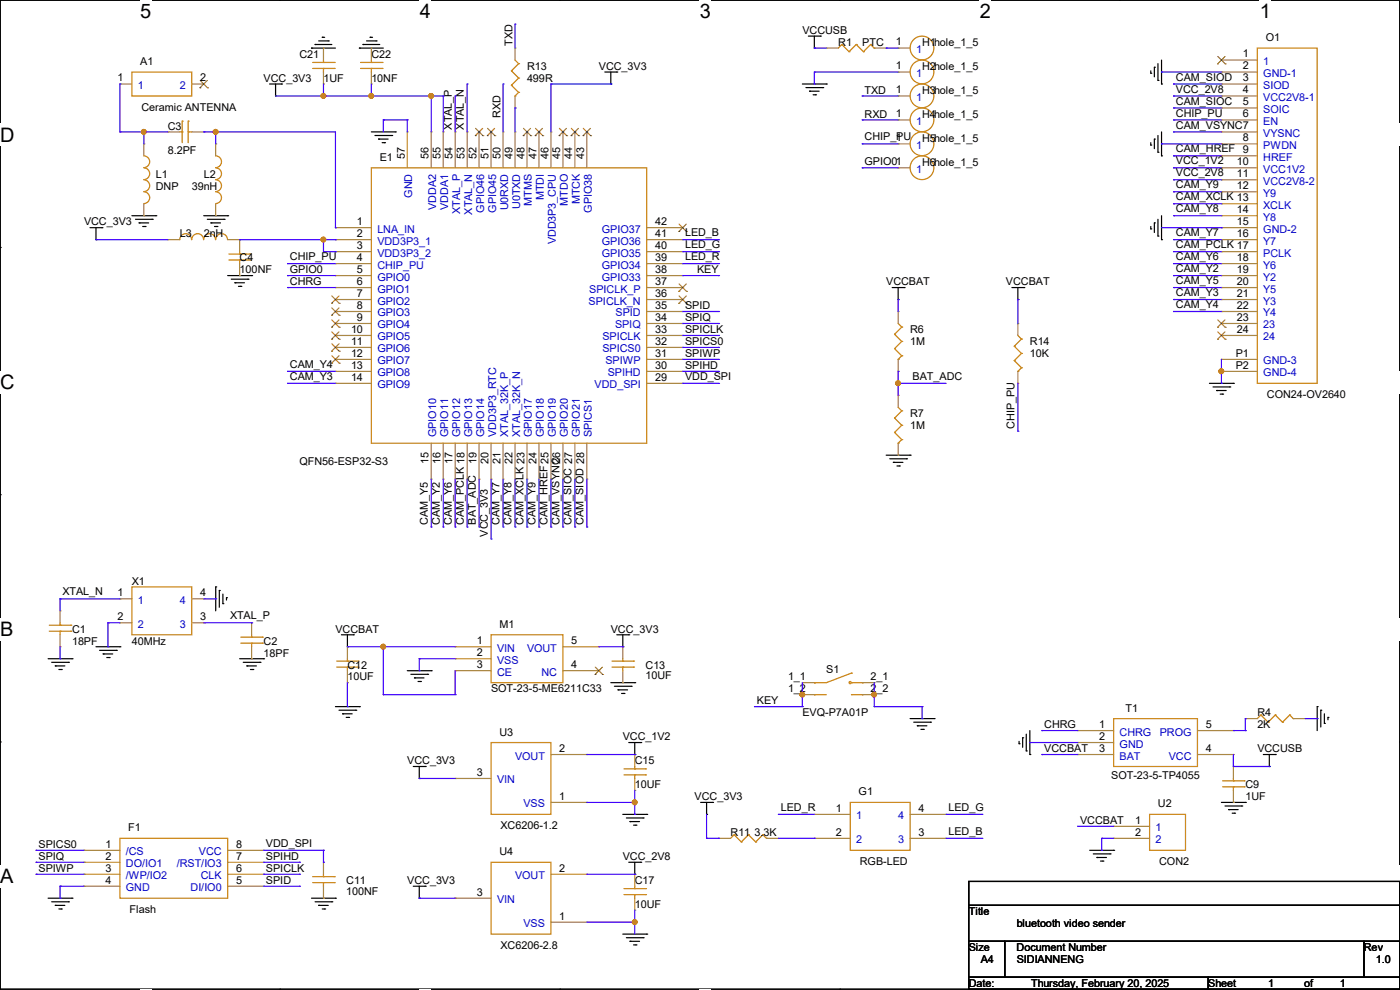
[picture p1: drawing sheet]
<svg xmlns="http://www.w3.org/2000/svg" width="297mm" height="210mm" viewBox="0 0 297 210" stroke-linecap="round" stroke-linejoin="round" font-family="sans-serif">
<path d="M0 0h297v209.8h-297z" fill="none" stroke="#000" stroke-width=".25"/>
<g fill="#fff">
<path d="M29.7 0h2.4v4.8h-2.4z"/>
<path d="M29.7 209.8h2.4v.2h-2.4z"/>
</g>
<path d="M59.4 0h.1M59.4 209.8h.1" fill="none" stroke="#000" stroke-width=".25"/>
<g fill="#fff">
<path d="M89.1 0h2.3v4.8h-2.3z"/>
<path d="M89.1 209.8h2.3v.2h-2.3z"/>
</g>
<path d="M118.8 0h.1M118.8 209.8h.1" fill="none" stroke="#000" stroke-width=".25"/>
<g fill="#fff">
<path d="M148.5 0h2.3v4.8h-2.3z"/>
<path d="M148.5 209.8h2.3v.2h-2.3z"/>
</g>
<path d="M178.2 0h.1M178.2 209.8h.1" fill="none" stroke="#000" stroke-width=".25"/>
<g fill="#fff">
<path d="M207.9 0h2.3v4.8h-2.3z"/>
<path d="M207.9 209.8h2.3v.2h-2.3z"/>
</g>
<path d="M237.6 0h.1M237.6 209.8h.1" fill="none" stroke="#000" stroke-width=".25"/>
<g fill="#fff">
<path d="M267.3 0h2.3v4.8h-2.3z"/>
<path d="M267.3 209.8h2.3v.2h-2.3z"/>
<path d="M0 26.2h3.1v4.8h-3.1z"/>
<path d="M297 26.2v4.8z"/>
<path d="M0 78.7h3.1v4.7h-3.1z"/>
<path d="M297 78.7v4.7z"/>
</g>
<path d="M0 52.5h.1M297 52.5h.1" fill="none" stroke="#000" stroke-width=".25"/>
<g fill="#fff">
<path d="M0 131.1h2.9v4.8h-2.9z"/>
<path d="M297 131.1v4.8z"/>
</g>
<path d="M0 104.9h.1M297 104.9h.1" fill="none" stroke="#000" stroke-width=".25"/>
<g fill="#fff">
<path d="M0 183.6h2.9v4.7h-2.9z"/>
<path d="M296.9 183.6h.1v4.7h-.1z"/>
</g>
<g fill="none" stroke="#000" stroke-width=".25">
<path d="M57.2 17.8h2.5M58.5 17.8v2.6M59.7 17.8h.1M66.1 10.2h.1M66.1 10.2h5.1M66.8 9.4h.1M66.8 9.4h3.6M67.6 8.7h2M68.4 7.9h.1M68.4 7.9h.5M69.6 8.7h.1M76.2 10.2h.1"/>
<path d="M76.2 10.2h5.1M77 9.4h.1M77 9.4h3.6M77.8 8.7h2M78.5 7.9h.1M78.5 7.9h.5M79.8 8.7h.1M128.3 15.3h2.6M129.6 17.8h.1M129.6 15.3v2.5M130.9 15.3h.1M170.2 17.8h5.1"/>
<path d="M171 18.6h3.5M171.5 7.7h2.5M171.7 19.3h.1M171.7 19.3h2.1M172.8 10.2h.1M172.8 7.7v2.5M174 7.7h.1M174.5 18.6h.1M175.3 17.8h.1M244.1 15.5h.1M244.1 15v.5M244.9 14.3h.1"/>
<path d="M244.9 14.3v2M245.7 17.1h.1M245.7 13.5v3.6M246.4 17.8h.1M246.4 12.7v5.1M58.5 20.4h.1M78.8 28h5.1M79.5 28.7h3.6M80.3 29.5h.1M80.3 29.5h2M81.1 30.3h.5M81.6 30.3h.1"/>
<path d="M83.1 28.7h.1M83.9 28h.1M172.5 20.1h.5M173 20.1h.1M244.1 30.8h.1M244.1 30.3v.5M244.9 29.5h.1M244.9 29.5v2M245.7 32.3h.1M245.7 28.7v3.6M246.4 33.1h.1M246.4 28v5.1"/>
<path d="M19.1 48.3h2.5M20.4 50.8h.1M20.4 48.3v2.5M21.6 48.3h.1M28 45.8h5.1M28.7 46.5h3.6M29.5 47.3h.1M29.5 47.3h2M30.3 48h.5M30.8 48h.1M32.3 46.5h.1M33.1 45.8h.1"/>
<path d="M43.2 45.8h5.1M44 46.5h3.5M44.7 47.3h.1M44.7 47.3h2.1M45.5 48h.5M46 48h.1M47.5 46.5h.1M48.3 45.8h.1M48.3 58.5h5.1M49.1 59.2h3.5M49.8 60h.1M49.8 60h2.1"/>
<path d="M52.6 59.2h.1M53.4 58.5h.1M244.1 48.6h.1M244.1 48v.6M244.9 47.3h.1M244.9 47.3v2M245.7 50.1h.1M245.7 46.5v3.6M246.4 50.8h.1M246.4 45.8v5M50.6 60.7h.5M51.1 60.7h.1"/>
<path d="M189.3 61h2.5M190.5 63.5h.1M190.5 61v2.5M191.8 61h.1M214.7 61h2.5M215.9 63.5h.1M215.9 61v2.5M217.2 61h.1M188 96.6h5.1M188.8 97.3h3.5M189.5 98.1h.1M189.5 98.1h2.1"/>
<path d="M190.3 98.8h.5M190.8 98.8h.1M192.3 97.3h.1M193.1 96.6h.1M256.6 81.3h5.1M257.3 82.1h3.6M258.1 82.8h.1M258.1 82.8h2M258.9 83.6h.5M259.4 83.6h.1M260.9 82.1h.1M261.7 81.3h.1"/>
<path d="M10.2 139.7h5.1M15.3 139.7h.1M20.4 137.2h5M21.1 138h3.6M21.9 138.7h.1M21.9 138.7h2M22.6 139.5h.6M23.2 139.5h.1M24.7 138h.1M25.4 137.2h.1M45.8 124.5h.1M45.8 124.5v5.1"/>
<path d="M46.5 125.3h.1M46.5 125.3v3.5M47.3 128.1h.1M47.3 126v2.1M48 126.8h.1M48 126.8v.5M50.8 139.7h5.1M55.9 139.7h.1M72.4 134.7h2.6M73.7 137.2h.1M73.7 134.7v2.5M75 134.7h.1"/>
<path d="M130.9 134.7h2.5M132.1 137.2h.1M132.1 134.7v2.5M133.4 134.7h.1M0 157.4h.1M11 140.5h3.5M11.7 141.3h.1M11.7 141.3h2.1M12.5 142h.5M13 142h.1M14.5 140.5h.1M51.6 140.5h3.6"/>
<path d="M52.4 141.3h.1M52.4 141.3h2M53.1 142h.5M53.6 142h.1M55.2 140.5h.1M71.2 149.9h5M71.9 150.7h3.6M72.7 151.4h.1M72.7 151.4h2M73.4 152.2h.6M74 152.2h.1M75.5 150.7h.1"/>
<path d="M76.2 149.9h.1M86.4 142.3h5.1M87.2 143h3.5M87.9 143.8h.1M87.9 143.8h2.1M88.7 144.6h.5M89.2 144.6h.1M90.7 143h.1M91.5 142.3h.1M129.6 144.8h5.1M130.3 145.6h3.6M131.1 146.3h.1"/>
<path d="M131.1 146.3h2M131.9 147.1h.5M132.4 147.1h.1M133.4 157.5h2.5M133.9 145.6h.1M134.7 144.8h.1M134.7 157.5v2.6M135.9 157.5h.1M193.1 152.4h5.1M193.8 153.2h3.6M194.6 154h.1M194.6 154h2"/>
<path d="M195.4 154.7h.5M195.9 154.7h.1M197.4 153.2h.1M198.2 152.4h.1M216.2 157.8h.1M216.2 157.3v.5M217 156.5h.1M217 156.5v2M217.7 159.3h.1M217.7 155.7v3.6M218.5 155v5.1M279.4 149.9h.1"/>
<path d="M279.4 149.9v5.1M280.2 150.7h.1M280.2 150.7v3.5M281 153.5h.1M281 151.4v2.1M281.7 152.2h.1M281.7 152.2v.5M297 157.4h.1M87.7 162.6h2.5M88.9 165.1h.1M88.9 162.6v2.5M90.2 162.6h.1"/>
<path d="M132.1 172.8h5.1M132.9 173.5h3.5M133.6 174.3h.1M133.6 174.3h2.1M134.4 175h.5M134.7 160.1h.1M134.9 175h.1M136.4 173.5h.1M137.2 172.8h.1M148.6 170.2h2.6M149.9 172.8h.1M149.9 170.2v2.6"/>
<path d="M151.2 170.2h.1M218.5 160.1h.1M259.1 170.2h5.1M259.9 171h3.5M260.6 171.7h.1M260.6 171.7h2.1M261.4 172.5h.5M261.9 172.5h.1M263.4 171h.1M264.2 170.2h.1M268 160.1h2.6M269.3 162.6h.1"/>
<path d="M269.3 160.1v2.5M270.6 160.1h.1M10.2 190.5h5.1M11 191.3h3.5M11.7 192.1h.1M11.7 192.1h2.1M12.5 192.8h.5M13 192.8h.1M14.5 191.3h.1M15.3 190.5h.1M66.1 190.5h5.1M66.8 191.3h3.6"/>
<path d="M67.6 192.1h.1M67.6 192.1h2M68.4 192.8h.5M68.9 192.8h.1M70.4 191.3h.1M71.2 190.5h.1M87.7 188h2.5M88.9 190.5h.1M88.9 188v2.5M90.2 188h.1M132.1 198.2h5.1M132.9 198.9h3.5"/>
<path d="M133.4 182.9h2.5M133.6 199.7h.1M133.6 199.7h2.1M134.7 185.5h.1M134.7 182.9v2.6M135.9 182.9h.1M136.4 198.9h.1M137.2 198.2h.1M205.5 187h91.5v5.1h-91.5zM205.5 192.1h91.5v7.6h-91.5zM205.5 199.7h7.6v7.6h-7.6zM213.1 199.7h76.2v7.6h-76.2z"/>
<path d="M231.2 180.4h5.1M231.9 181.1h3.6M232.7 181.9h.1M232.7 181.9h2M233.5 182.7h.5M234 182.7h.1M235.5 181.1h.1M236.3 180.4h.1M289.3 199.7h7.7v7.6h-7.7zM134.4 200.4h.5M134.9 200.4h.1M205.5 207.3h50.8v2.5h-50.8z"/>
<path d="M256.3 207.3h40.7v2.5h-40.7z"/>
</g>
<g fill="none" stroke="#cc8006" stroke-width=".25">
<path d="M28 15.3h12.7v5.1h-12.7zM66.3 14.5h4.6M66.3 13.3h4.6M68.6 13.3h.1M68.6 14.5h.1M68.6 12.7v.6M68.6 14.5v.8M70.9 14.5h.1M70.9 13.3h.1M76.5 14.5h4.6M76.5 13.3h4.6M78.8 13.3h.1"/>
<path d="M78.8 14.5h.1M78.8 12.7v.6M78.8 14.5v.8M81.1 14.5h.1M81.1 13.3h.1M108.5 15h.1M108.5 18.1h.1M108.5 15l1.5 1.6M108.5 18.1l1.5 1.5M109.3 12.7l.7 .8M110 13.5h.1M110 16.6h.1"/>
<path d="M110 19.6h.1M110 13.5l-1.5 1.5M110 16.6l-1.5 1.5M110 19.6l-.7 .8M178.6 9.4h.1M178.6 9.4l-.8 .8M178.6 9.4l1.5 1.6M180.1 11h.1M181.7 9.4h.1M181.7 9.4l-1.6 1.6M181.7 9.4l1.5 1.6M183.2 11h.1"/>
<path d="M184.7 9.4h.1M184.7 9.4l-1.5 1.6M184.7 9.4l.8 .8M185.5 10.2h.1M266.7 10.2h12.7v71.1h-12.7zM30.5 33.1a1.25 1.25 0 0 1 1.3 1.2 1.25 1.25 0 0 1-1.3 1.3M30.5 35.6a1.25 1.25 0 0 1 1.3 1.3 1.25 1.25 0 0 1-1.3 1.2M30.5 38.1a1.25 1.25 0 0 1 1.3 1.3 1.25 1.25 0 0 1-1.3 1.2M38.1 28h.6M38.7 28h.1M38.7 25.7h.1M38.7 25.7v4.6"/>
<path d="M39.9 25.7h.1M39.9 28h.1M39.9 28h.8M39.9 25.7v4.6M45.8 33.1a1.25 1.25 0 0 1 1.2 1.2 1.25 1.25 0 0 1-1.2 1.3M45.8 35.6a1.25 1.25 0 0 1 1.2 1.3 1.25 1.25 0 0 1-1.2 1.2M45.8 38.1a1.25 1.25 0 0 1 1.2 1.3 1.25 1.25 0 0 1-1.2 1.2M78.8 35.6h58.4v58.4h-58.4zM109.3 20.4h.1M30.5 40.7a1.25 1.25 0 0 1 1.3 1.2 1.25 1.25 0 0 1-1.3 1.3M40.6 50.8a1.25 1.25 0 0 0-1.2-1.2 1.25 1.25 0 0 0-1.3 1.2M43.2 50.8a1.25 1.25 0 0 0-1.3-1.2 1.25 1.25 0 0 0-1.2 1.2"/>
<path d="M45.7 50.8a1.25 1.25 0 0 0-1.2-1.2 1.25 1.25 0 0 0-1.3 1.2M45.8 40.7a1.25 1.25 0 0 1 1.2 1.2 1.25 1.25 0 0 1-1.2 1.3M48.3 50.8a1.25 1.25 0 0 0-1.3-1.2 1.25 1.25 0 0 0-1.2 1.2M48.6 55.2h4.5M48.6 53.9h4.5M50.8 53.9h.1M50.8 55.2h.1M50.8 53.4v.5M50.8 55.2v.7M53.1 55.2h.1M53.1 53.9h.1M189.8 70.9h.1"/>
<path d="M189.8 74h.1M189.8 70.9l1.5 1.5M189.8 74l1.5 1.5M190.5 76.2h.1M190.5 68.6l.8 .8M191.3 69.4h.1M191.3 72.4h.1M191.3 75.5h.1M191.3 69.4l-1.5 1.5M191.3 72.4l-1.5 1.6M191.3 75.5l-.8 .7M215.2 73.4h.1"/>
<path d="M215.2 76.5h.1M215.2 73.4l1.5 1.6M215.2 76.5l1.5 1.5M215.9 78.8h.1M215.9 71.2l.8 .7M216.7 71.9h.1M216.7 75h.1M216.7 78h.1M216.7 71.9l-1.5 1.5M216.7 75l-1.5 1.5M216.7 78l-.8 .8M189.8 88.7h.1"/>
<path d="M189.8 91.7h.1M189.8 88.7l1.5 1.5M189.8 91.7l1.5 1.6M190.5 94h.1M190.5 86.4l.8 .8M191.3 87.2h.1M191.3 90.2h.1M191.3 93.3h.1M191.3 87.2l-1.5 1.5M191.3 90.2l-1.5 1.5M191.3 93.3l-.8 .7M10.5 133.9h4.5"/>
<path d="M10.5 132.6h4.5M12.7 132.6h.1M12.7 133.9h.1M12.7 132.1v.5M12.7 133.9v.8M15 133.9h.1M15 132.6h.1M28 124.5h12.7v10.2h-12.7zM51.1 136.4h4.6M51.1 135.2h4.6M53.4 135.2h.1M53.4 136.4h.1"/>
<path d="M53.4 134.7v.5M53.4 136.4v.8M55.7 136.4h.1M55.7 135.2h.1M73.7 139.7v.6M104.2 134.7h15.2v10.1h-15.2zM132.1 139.7v.6M71.4 141.5h4.6M71.4 140.3h4.6M73.7 140.3h.1M73.7 141.5h.1M73.7 141.5v.8"/>
<path d="M76 141.5h.1M76 140.3h.1M104.2 157.5h12.7v15.3h-12.7zM129.8 141.5h4.6M129.8 140.3h4.6M132.1 140.3h.1M132.1 141.5h.1M132.1 141.5v.8M134.4 141.5h.1M134.4 140.3h.1M172.8 144.8h.1M172.8 147.4h.1"/>
<path d="M172.8 147.4h2.5M180.6 142.8h.1M180.6 144.8h.1M180.6 147.4h.1M180.6 142.8l-5.3 2h-2.5M180.6 144.8h2.3M180.6 147.4h2.3M182.9 144.8h.1M182.9 147.4h.1M236.3 152.4h17.7v10.2h-17.7zM267.5 151.7h.1M267.5 151.7l-.8 .7"/>
<path d="M267.5 151.7l1.5 1.5M269 153.2h.1M270.6 151.7h.1M270.6 151.7l-1.6 1.5M270.6 151.7l1.5 1.5M272.1 153.2h.1M273.6 151.7h.1M273.6 151.7l-1.5 1.5M273.6 151.7l.8 .7M274.4 152.4h.1M25.4 177.8h22.9v12.7h-22.9zM132.4 164.4h4.5"/>
<path d="M132.4 163.1h4.5M134.7 163.1h.1M134.7 164.4h.1M134.7 162.6v.5M134.7 164.4v.7M136.9 164.4h.1M136.9 163.1h.1M155.7 177.1h.1M155.7 177.1l-.7 .7M155.7 177.1l1.6 1.5M157.3 178.6h.1M158.8 177.1h.1"/>
<path d="M158.8 177.1l-1.5 1.5M158.8 177.1l1.5 1.5M160.3 178.6h.1M161.8 177.1h.1M161.8 177.1l-1.5 1.5M161.8 177.1l.8 .7M162.6 177.8h.1M180.4 170.2h12.7v10.2h-12.7zM243.9 172.8h7.6v7.6h-7.6zM259.4 166.9h4.5M259.4 165.7h4.5M261.7 165.7h.1"/>
<path d="M261.7 166.9h.1M261.7 165.1v.6M261.7 166.9v.8M263.9 166.9h.1M263.9 165.7h.1M66.3 187.2h4.6M66.3 186h4.6M68.6 186h.1M68.6 187.2h.1M68.6 185.5v.5M68.6 187.2v.8M70.9 187.2h.1"/>
<path d="M70.9 186h.1M104.2 182.9h12.7v15.3h-12.7zM132.4 189.8h4.5M132.4 188.5h4.5M134.7 188.5h.1M134.7 189.8h.1M134.7 188v.5M134.7 189.8v.7M136.9 189.8h.1M136.9 188.5h.1"/>
<circle cx="195.6" cy="10.2" r="2.52"/>
<circle cx="195.6" cy="15.3" r="2.52"/>
<circle cx="195.6" cy="25.4" r="2.52"/>
<circle cx="195.6" cy="20.3" r="2.52"/>
<circle cx="195.6" cy="35.6" r="2.52"/>
<circle cx="195.6" cy="30.5" r="2.52"/>
<circle cx="180.4" cy="144.8" r=".23"/>
</g>
<g fill="none" stroke="#a84" stroke-width=".25">
<path d="M25.4 17.8h.1M25.4 17.8h2.6M40.7 17.8h2.5M43.2 17.8h.1M68.6 10.2h.1M68.6 17.8h.1M68.6 10.2v2.5M68.6 15.3v2.5M78.8 10.2h.1M78.8 17.8h.1M78.8 10.2v2.5M78.8 15.3v2.5"/>
<path d="M109.3 10.2h.1M109.3 10.2v2.5M175.3 10.2h.1M175.3 10.2h2.5M185.5 10.2h2.5M188 10.2h.1M190.5 10.2h.1M190.5 15.3h.1M190.5 10.2h2.6M190.5 15.3h2.6M259.1 12.7h.1M259.1 15.3h.1"/>
<path d="M259.1 17.8h.1M259.1 15.3h7.6M259.1 17.8h7.6M259.1 12.7h7.6M30.5 30.5h.1M30.5 30.5v2.6M35.6 28h.1M35.6 28h2.5M40.7 28h2.5M43.2 28h.1M45.8 30.5h.1M45.8 30.5v2.6"/>
<path d="M86.4 28h.1M86.4 28v7.6M91.5 28h.1M91.5 28v7.6M94 28h.1M94 28v7.6M96.6 28h.1M96.6 28v7.6M99.1 28h.1M99.1 28v7.6M101.6 28h.1M101.6 28v7.6"/>
<path d="M104.2 28h.1M104.2 28v7.6M106.7 28h.1M106.7 28v7.6M109.3 28h.1M109.3 22.9h.1M109.3 20.4v2.5M109.3 28v7.6M111.8 28h.1M111.8 28v7.6M114.3 28h.1M114.3 28v7.6"/>
<path d="M116.9 28h.1M116.9 28v7.6M119.4 28h.1M119.4 28v7.6M122 28h.1M122 28v7.6M124.5 28h.1M124.5 28v7.6M190.5 20.4h.1M190.5 25.4h.1M190.5 35.6h.1M190.5 30.5h.1"/>
<path d="M190.5 20.4h2.6M190.5 25.4h2.6M190.5 35.6h2.6M190.5 30.5h2.6M259.1 20.4h.1M259.1 22.9h.1M259.1 25.4h.1M259.1 28h.1M259.1 30.5h.1M259.1 33.1h.1M259.1 35.6h.1M259.1 38.1h.1"/>
<path d="M259.1 28h7.6M259.1 20.4h7.6M259.1 25.4h7.6M259.1 35.6h7.6M259.1 22.9h7.6M259.1 30.5h7.6M259.1 33.1h7.6M259.1 38.1h7.6M30.5 45.8h.1M30.5 43.2v2.6M35.6 50.8h.1M35.6 50.8h2.5"/>
<path d="M45.8 45.8h.1M45.8 43.2v2.6M48.3 50.8h2.5M50.8 50.8h.1M50.8 58.5h.1M50.8 50.8v2.6M50.8 55.9v2.6M71.2 48.3h.1M71.2 50.8h.1M71.2 53.4h.1M71.2 55.9h.1M71.2 58.5h.1"/>
<path d="M71.2 50.8h7.6M71.2 48.3h7.6M71.2 53.4h7.6M71.2 55.9h7.6M71.2 58.5h7.6M137.2 50.8h7.6M137.2 48.3h7.6M137.2 53.4h7.6M137.2 55.9h7.6M137.2 58.5h7.6M144.8 58.5h.1M144.8 55.9h.1"/>
<path d="M144.8 53.4h.1M144.8 50.8h.1M144.8 48.3h.1M259.1 40.7h.1M259.1 43.2h.1M259.1 45.8h.1M259.1 48.3h.1M259.1 50.8h.1M259.1 53.4h.1M259.1 55.9h.1M259.1 58.5h.1M259.1 50.8h7.6"/>
<path d="M259.1 48.3h7.6M259.1 53.4h7.6M259.1 55.9h7.6M259.1 58.5h7.6M259.1 40.7h7.6M259.1 43.2h7.6M259.1 45.8h7.6M71.2 61h.1M71.2 63.5h.1M71.2 66.1h.1M71.2 68.6h.1M71.2 71.2h.1"/>
<path d="M71.2 73.7h.1M71.2 76.2h.1M71.2 78.8h.1M71.2 61h7.6M71.2 63.5h7.6M71.2 66.1h7.6M71.2 68.6h7.6M71.2 71.2h7.6M71.2 73.7h7.6M71.2 76.2h7.6M71.2 78.8h7.6M137.2 61h7.6"/>
<path d="M137.2 63.5h7.6M137.2 66.1h7.6M137.2 68.6h7.6M137.2 71.2h7.6M137.2 73.7h7.6M137.2 76.2h7.6M137.2 78.8h7.6M144.8 78.8h.1M144.8 76.2h.1M144.8 73.7h.1M144.8 71.2h.1M144.8 68.6h.1"/>
<path d="M144.8 66.1h.1M144.8 63.5h.1M144.8 61h.1M190.5 66.1h.1M190.5 78.8h.1M190.5 66.1v2.5M190.5 76.2v2.6M215.9 68.6h.1M215.9 68.6v2.6M215.9 78.8v2.5M259.1 61h.1M259.1 63.5h.1"/>
<path d="M259.1 66.1h.1M259.1 68.6h.1M259.1 71.2h.1M259.1 76.2h.1M259.1 78.8h.1M259.1 61h7.6M259.1 63.5h7.6M259.1 66.1h7.6M259.1 68.6h7.6M259.1 71.2h7.6M259.1 76.2h7.6M259.1 78.8h7.6"/>
<path d="M71.2 81.3h.1M71.2 81.3h7.6M91.5 94v7.6M94 94v7.6M96.6 94v7.6M99.1 94v7.6M101.6 94v7.6M104.2 94v7.6M106.7 94v7.6M109.3 94v7.6M111.8 94v7.6M114.3 94v7.6"/>
<path d="M116.9 94v7.6M119.4 94v7.6M122 94v7.6M124.5 94v7.6M137.2 81.3h7.6M144.8 81.3h.1M190.5 83.9h.1M190.5 96.6h.1M190.5 83.9v2.5M190.5 94v2.6M215.9 81.3h.1M91.5 101.6h.1"/>
<path d="M94 101.6h.1M96.6 101.6h.1M99.1 101.6h.1M101.6 101.6h.1M104.2 101.6h.1M106.7 101.6h.1M109.3 101.6h.1M111.8 101.6h.1M114.3 101.6h.1M116.9 101.6h.1M119.4 101.6h.1M122 101.6h.1"/>
<path d="M124.5 101.6h.1M12.7 129.6h.1M12.7 137.2h.1M12.7 129.6v2.5M12.7 134.7v2.5M25.4 127h.1M25.4 132.1h.1M25.4 127h2.6M25.4 132.1h2.6M40.7 127h2.5M40.7 132.1h2.5M43.2 132.1h.1"/>
<path d="M43.2 127h.1M53.4 132.1h.1M53.4 139.7h.1M53.4 132.1v2.6M53.4 137.2v2.5M73.7 137.2h.1M73.7 137.2v2.5M96.6 137.2h.1M96.6 139.7h.1M96.6 137.2h7.6M96.6 139.7h7.6M119.4 137.2h7.6"/>
<path d="M127 137.2h.1M132.1 137.2h.1M132.1 137.2v2.5M73.7 144.8h.1M73.7 142.3v2.5M96.6 142.3h.1M96.6 142.3h7.6M119.4 142.3h7.6M127 142.3h.1M132.1 144.8h.1M132.1 142.3v2.5M170.2 147.4h.1"/>
<path d="M170.2 144.8h.1M170.2 147.4h2.6M170.2 144.8h2.6M182.9 147.4h2.6M182.9 144.8h2.6M185.5 147.4h.1M185.5 144.8h.1M228.6 155h.1M228.6 157.5h.1M228.6 155h7.7M228.6 157.5h7.7M254 155h7.7"/>
<path d="M261.7 155h.1M264.2 152.4h.1M264.2 152.4h2.5M274.4 152.4h2.5M276.9 152.4h.1M96.6 165.1h.1M96.6 165.1h7.6M116.9 160.1h7.6M116.9 170.2h7.6M124.5 170.2h.1M124.5 160.1h.1M134.7 160.1h.1"/>
<path d="M134.7 167.7h.1M134.7 160.1v2.5M134.7 165.1v2.6M152.4 177.8h.1M152.4 177.8h2.6M162.6 177.8h2.5M165.1 177.8h.1M172.8 172.8h.1M172.8 177.8h.1M172.8 177.8h7.6M172.8 172.8h7.6M193.1 177.8h7.6"/>
<path d="M193.1 172.8h7.6M200.7 177.8h.1M200.7 172.8h.1M228.6 160.1h.1M228.6 160.1h7.7M236.3 175.3h.1M236.3 177.8h.1M236.3 175.3h7.6M236.3 177.8h7.6M254 160.1h7.7M261.7 162.6h.1M261.7 170.2h.1"/>
<path d="M261.7 160.1h.1M261.7 162.6v2.5M261.7 167.7v2.5M17.8 180.4h.1M17.8 182.9h.1M17.8 185.5h.1M17.8 188h.1M17.8 180.4h7.6M17.8 182.9h7.6M17.8 185.5h7.6M17.8 188h7.6M48.3 180.4h7.6"/>
<path d="M48.3 182.9h7.6M48.3 185.5h7.6M48.3 188h7.6M55.9 188h.1M55.9 185.5h.1M55.9 182.9h.1M55.9 180.4h.1M68.6 182.9h.1M68.6 190.5h.1M68.6 182.9v2.6M68.6 188v2.5M96.6 190.5h.1"/>
<path d="M96.6 190.5h7.6M116.9 185.5h7.6M116.9 195.6h7.6M124.5 195.6h.1M124.5 185.5h.1M134.7 185.5h.1M134.7 193.1h.1M134.7 185.5v2.5M134.7 190.5v2.6"/>
</g>
<g fill="none" stroke="#804000" stroke-width=".21">
<path d="M42.4 18.6h.1M42.5 17.1l1.5 1.5M44 17.1l-1.6 1.5M44 18.6h.1M258.3 13.5h.1M258.4 12l1.5 1.5M259.9 12l-1.6 1.5M259.9 13.5h.1M100.8 28.8h.1M100.9 27.2l1.5 1.6M102.4 27.2l-1.6 1.6M102.4 28.8h.1"/>
<path d="M103.4 28.8h.1M103.4 27.2l1.6 1.6M104.9 27.2l-1.5 1.6M105 28.8h.1M111 28.8h.1M111 27.2l1.6 1.6M112.6 27.2l-1.6 1.6M112.6 28.8h.1M113.5 28.8h.1M113.6 27.2l1.5 1.6M115.1 27.2l-1.6 1.6M115.1 28.8h.1"/>
<path d="M118.6 28.8h.1M118.7 27.2l1.5 1.6M120.2 27.2l-1.6 1.6M120.2 28.8h.1M121.2 28.8h.1M121.2 27.2l1.6 1.6M122.7 27.2l-1.5 1.6M122.8 28.8h.1M123.7 28.8h.1M123.7 27.2l1.6 1.6M125.3 27.2l-1.6 1.6M125.3 28.8h.1"/>
<path d="M144 49.1h.1M144.1 47.5l1.5 1.6M145.6 47.5l-1.6 1.6M145.6 49.1h.1M70.4 64.3h.1M70.4 66.9h.1M70.4 69.4h.1M70.4 72h.1M70.4 74.5h.1M70.4 77h.1M70.4 62.8l1.6 1.5M70.4 65.3l1.6 1.6"/>
<path d="M70.4 67.9l1.6 1.5M70.4 70.4l1.6 1.6M70.4 72.9l1.6 1.6M70.4 75.5l1.6 1.5M71.9 62.8l-1.5 1.5M71.9 65.3l-1.5 1.6M71.9 67.9l-1.5 1.5M71.9 70.4l-1.5 1.6M71.9 72.9l-1.5 1.6M71.9 75.5l-1.5 1.5M72 64.3h.1M72 66.9h.1"/>
<path d="M72 69.4h.1M72 72h.1M72 74.5h.1M72 77h.1M144 64.3h.1M144 61.8h.1M144.1 62.8l1.5 1.5M144.1 60.2l1.5 1.6M145.6 62.8l-1.6 1.5M145.6 60.2l-1.6 1.6M145.6 64.3h.1M145.6 61.8h.1"/>
<path d="M258.3 69.4h.1M258.3 72h.1M258.4 67.9l1.5 1.5M258.4 70.4l1.5 1.6M259.9 67.9l-1.6 1.5M259.9 70.4l-1.6 1.6M259.9 69.4h.1M259.9 72h.1M126.2 143.1h.1M126.3 141.5l1.5 1.6M127.8 141.5l-1.6 1.6M127.8 143.1h.1"/>
</g>
<g fill="none" stroke="#4200ff" stroke-width=".25">
<path d="M25.4 17.8h.1M25.4 17.8v10.2M68.6 17.8v2.6M78.8 17.8v2.6M99.1 17.8h.1M99.1 17.8v10.2M106.7 17.8h.1M106.7 17.8v10.2M109.3 5.1h.1M109.3 5.1v5.1M116.9 17.8h.1M116.9 17.8h12.7"/>
<path d="M116.9 17.8v10.2M129.6 17.8h.1M172.8 10.2h.1M172.8 15.3h.1M172.8 17.8h.1M172.8 10.2h2.5M172.8 15.3h17.7M172.8 15.3v2.5M188 10.2h.1M188 10.2h2.5M246.4 15.3h.1M246.4 15.3h12.7"/>
<path d="M249 17.8h.1M249 17.8h10.1M25.4 28h.1M25.4 28h10.2M30.5 28h.1M30.5 28v2.5M43.2 28h.1M43.2 28h28v20.3M45.8 28h.1M45.8 28v2.5M58.5 20.4h35.5M68.6 20.4h.1"/>
<path d="M78.8 20.4h.1M81.3 25.4h.1M81.3 25.4h5.1M81.3 25.4v2.6M86.4 25.4h.1M86.4 25.4v2.6M91.5 20.4h.1M91.5 20.4v7.6M94 20.4h.1M94 20.4v7.6M96.6 20.4h.1M96.6 20.4v7.6"/>
<path d="M109.3 22.9h.1M109.3 22.9v5.1M182.9 20.4h.1M182.9 25.4h.1M182.9 30.5h.1M182.9 35.6h.1M182.9 25.4h7.6M182.9 20.4h7.6M182.9 35.6h7.6M182.9 30.5h7.6M246.4 30.5h.1M246.4 30.5h12.7"/>
<path d="M249 20.4h.1M249 22.9h.1M249 25.4h.1M249 28h.1M249 33.1h.1M249 35.6h.1M249 38.1h.1M249 25.4h10.1M249 28h10.1M249 20.4h10.1M249 22.9h10.1M249 33.1h10.1"/>
<path d="M249 35.6h10.1M249 38.1h10.1M20.4 50.8h.1M20.4 50.8h15.2M50.8 50.8h.1M50.8 50.8h20.4M61 55.9h.1M61 58.5h.1M61 55.9h10.2M61 58.5h10.2M68.6 50.8h.1M68.6 50.8v2.6h2.6"/>
<path d="M71.2 48.3h.1M71.2 50.8h.1M71.2 53.4h.1M144.8 50.8h7.6M144.8 53.4h7.6M144.8 55.9h7.6M144.8 58.5h7.6M152.4 58.5h.1M152.4 55.9h.1M152.4 53.4h.1M152.4 50.8h.1M246.4 48.3h12.7"/>
<path d="M249 40.7h.1M249 43.2h.1M249 45.8h.1M249 50.8h.1M249 53.4h.1M249 55.9h.1M249 58.5h.1M249 50.8h10.1M249 53.4h10.1M249 55.9h10.1M249 58.5h10.1M249 40.7h10.1"/>
<path d="M249 43.2h10.1M249 45.8h10.1M259.1 48.3h.1M61 78.8h.1M61 61h.1M61 78.8h10.2M61 61h10.2M144.8 78.8h7.6M144.8 76.2h7.6M144.8 73.7h7.6M144.8 71.2h7.6M144.8 68.6h7.6"/>
<path d="M144.8 66.1h7.6M152.4 78.8h.1M152.4 76.2h.1M152.4 73.7h.1M152.4 71.2h.1M152.4 68.6h.1M152.4 66.1h.1M190.5 63.5h.1M190.5 78.8h.1M190.5 63.5v2.6M190.5 78.8v5.1M215.9 63.5h.1"/>
<path d="M215.9 63.5v5.1M249 61h.1M249 63.5h.1M249 66.1h.1M249 66.1h10.1M249 61h10.1M249 63.5h10.1M259.1 78.8h.1M259.1 76.2v5.1M61 81.3h.1M61 81.3h10.2M144.8 81.3h7.6"/>
<path d="M152.4 81.3h.1M190.5 81.3h.1M190.5 81.3h10.2M215.9 91.5h.1M215.9 81.3v10.2M259.1 81.3h.1M91.5 111.8h.1M91.5 101.6v10.2M94 111.8h.1M94 101.6v10.2M96.6 111.8h.1M96.6 101.6v10.2"/>
<path d="M99.1 111.8h.1M99.1 101.6v10.2M101.6 111.8h.1M101.6 101.6v10.2M104.2 114.3h.1M104.2 101.6v12.7M106.7 111.8h.1M106.7 101.6v10.2M109.3 111.8h.1M109.3 101.6v10.2M111.8 111.8h.1M111.8 101.6v10.2"/>
<path d="M114.3 111.8h.1M114.3 101.6v10.2M116.9 111.8h.1M116.9 101.6v10.2M119.4 111.8h.1M119.4 101.6v10.2M122 111.8h.1M122 101.6v10.2M124.5 111.8h.1M124.5 101.6v10.2M12.7 127h.1M12.7 139.7h.1"/>
<path d="M12.7 127h12.7M12.7 127v2.6M12.7 137.2v2.5M22.9 132.1h.1M22.9 137.2h.1M22.9 132.1h2.5M22.9 132.1v5.1M43.2 127h2.6M43.2 132.1h10.2M45.8 127h.1M53.4 132.1h.1M73.7 137.2h22.9"/>
<path d="M81.3 137.2h.1M81.3 137.2v10.2M88.9 139.7h.1M88.9 139.7h7.7M88.9 139.7v2.6M127 137.2h5.1M132.1 137.2h.1M73.7 149.9h.1M73.7 144.8v5.1M81.3 147.4h.1M81.3 147.4h15.3M88.9 142.3h.1"/>
<path d="M96.6 147.4h.1M96.6 142.3v5.1M160.1 149.9h.1M160.1 149.9h10.1M170.2 147.4h.1M170.2 149.9h.1M170.2 144.8v5.1M185.5 147.4h.1M185.5 149.9h.1M185.5 149.9h10.1M185.5 144.8v5.1M195.6 149.9h.1"/>
<path d="M195.6 152.4h.1M195.6 149.9v2.5M218.5 157.5h.1M218.5 157.5h10.1M221 155h.1M221 155h7.6M261.7 155h2.5M264.2 155h.1M264.2 152.4h.1M264.2 152.4v2.6M276.9 152.4h2.5M279.4 152.4h.1"/>
<path d="M88.9 165.1h.1M88.9 165.1h7.7M124.5 160.1h10.2M124.5 170.2h10.2M134.7 160.1h.1M134.7 170.2h.1M134.7 172.8h.1M134.7 167.7v5.1M149.9 177.8h.1M149.9 177.8h2.5M149.9 172.8v5M152.4 177.8h.1"/>
<path d="M165.1 172.8h.1M165.1 177.8h7.7M165.1 172.8h7.7M172.8 177.8h.1M200.7 177.8h7.6M200.7 172.8h7.6M208.3 177.8h.1M208.3 172.8h.1M221 160.1h.1M221 160.1h7.6M228.6 175.3h.1M228.6 175.3h7.7"/>
<path d="M233.7 177.8h.1M233.7 177.8h2.6M233.7 177.8v2.6M261.7 162.6h.1M261.7 160.1v2.5M261.7 162.6h7.6M269.3 162.6h.1M7.7 180.4h.1M7.7 182.9h.1M7.7 185.5h.1M7.7 180.4h10.1M7.7 182.9h10.1"/>
<path d="M7.7 185.5h10.1M12.7 188h.1M12.7 190.5h.1M12.7 188v2.5M12.7 188h5.1M55.9 180.4h12.7M55.9 182.9h7.6M55.9 185.5h7.6M55.9 188h7.6M63.5 188h.1M63.5 185.5h.1M63.5 182.9h.1"/>
<path d="M68.6 180.4h.1M68.6 182.9h.1M68.6 180.4v2.5M88.9 190.5h.1M88.9 190.5h7.7M124.5 185.5h10.2M124.5 195.6h10.2M134.7 185.5h.1M134.7 195.6h.1M134.7 193.1v5.1M233.7 180.4h.1"/>
</g>
<g fill="#f00" stroke="#f00" stroke-width=".25">
<circle cx="45.7" cy="28" r=".49"/>
<circle cx="30.5" cy="28" r=".49"/>
<circle cx="68.6" cy="50.8" r=".49"/>
<circle cx="190.5" cy="81.3" r=".49"/>
<circle cx="81.3" cy="137.2" r=".49"/>
<circle cx="134.6" cy="170.2" r=".49"/>
<circle cx="134.6" cy="195.6" r=".49"/>
<circle cx="259.1" cy="78.8" r=".49"/>
<circle cx="170.2" cy="147.3" r=".49"/>
<circle cx="185.4" cy="147.3" r=".49"/>
<circle cx="91.5" cy="20.3" r=".49"/>
<circle cx="68.6" cy="20.3" r=".49"/>
<circle cx="78.8" cy="20.3" r=".49"/>
</g>
<g font-size="4.2">
<text x="29.7" y="3.9">5</text>
<text x="89.1" y="3.9">4</text>
<text x="148.5" y="3.9">3</text>
<text x="207.9" y="3.9">2</text>
<text x="267.3" y="3.9">1</text>
<text x="0" y="30.1">D</text>
<text x="0" y="82.5">C</text>
<text x="0" y="135">B</text>
<text x="0" y="187.4">A</text>
<text x="297" y="187.4">A</text>
</g>
<g font-size="2.3">
<text x="108.8" y="9.7" transform="rotate(-90 108.8 9.7)">TXD</text>
<text x="170.2" y="7.2">VCCUSB</text>
<text x="177.8" y="9.7">R1</text>
<text x="182.9" y="9.7">PTC</text>
<text x="190" y="9.7">1</text>
<text x="195.6" y="9.7">H1hole_1_5</text>
<text x="268.5" y="8.7">O1</text>
<text x="24.9" y="17.3">1</text>
<text x="29.8" y="13.8">A1</text>
<text x="42.5" y="17.3">2</text>
<text x="55.9" y="17.4">VCC_3V3</text>
<text x="63.5" y="12.3">C21</text>
<text x="68.6" y="17.4">1UF</text>
<text x="78.8" y="12.3">C22</text>
<text x="78.8" y="17.4">10NF</text>
<text x="111.8" y="14.8">R13</text>
<text x="111.8" y="17.4">499R</text>
<text x="127" y="14.8">VCC_3V3</text>
<text x="190" y="14.7">1</text>
<text x="195.6" y="14.8">H2hole_1_5</text>
<text x="249.5" y="17.1">CAM_SIOD</text>
<text x="263.7" y="12.2">1</text>
<text x="263.7" y="14.7">2</text>
<text x="263.7" y="17.3">3</text>
<text x="30" y="23.5">Ceramic ANTENNA</text>
<text x="183.4" y="19.9">TXD</text>
<text x="190" y="19.8">1</text>
<text x="195.6" y="19.9">H3hole_1_5</text>
<text x="249.5" y="19.6">VCC_2V8</text>
<text x="249.5" y="22.2">CAM_SIOC</text>
<text x="263.7" y="19.8">4</text>
<text x="263.7" y="22.4">5</text>
<text x="35.6" y="27.5">C3</text>
<text x="95.8" y="27.5" transform="rotate(-90 95.8 27.5)">XTAL_P</text>
<text x="98.4" y="27.5" transform="rotate(-90 98.4 27.5)">XTAL_N</text>
<text x="106.2" y="24.9" transform="rotate(-90 106.2 24.9)">RXD</text>
<text x="183.4" y="24.9">RXD</text>
<text x="183.4" y="29.8">CHIP_PU</text>
<text x="190" y="24.9">1</text>
<text x="190" y="30">1</text>
<text x="195.6" y="25">H4hole_1_5</text>
<text x="249.5" y="24.7">CHIP_PU</text>
<text x="249.5" y="27.3">CAM_VSYNC7</text>
<text x="263.7" y="24.9">6</text>
<text x="263.7" y="30">8</text>
<text x="35.6" y="32.6">8.2PF</text>
<text x="80.6" y="34.1">E1</text>
<text x="85.9" y="33.8" transform="rotate(-90 85.9 33.8)">57</text>
<text x="90.9" y="33.8" transform="rotate(-90 90.9 33.8)">56</text>
<text x="93.5" y="33.8" transform="rotate(-90 93.5 33.8)">55</text>
<text x="96" y="33.8" transform="rotate(-90 96 33.8)">54</text>
<text x="98.6" y="33.8" transform="rotate(-90 98.6 33.8)">53</text>
<text x="101.1" y="33.8" transform="rotate(-90 101.1 33.8)">52</text>
<text x="103.6" y="33.8" transform="rotate(-90 103.6 33.8)">51</text>
<text x="106.2" y="33.8" transform="rotate(-90 106.2 33.8)">50</text>
<text x="108.7" y="33.8" transform="rotate(-90 108.7 33.8)">49</text>
<text x="111.3" y="33.8" transform="rotate(-90 111.3 33.8)">48</text>
<text x="113.8" y="33.8" transform="rotate(-90 113.8 33.8)">47</text>
<text x="116.3" y="33.8" transform="rotate(-90 116.3 33.8)">46</text>
<text x="118.9" y="33.8" transform="rotate(-90 118.9 33.8)">45</text>
<text x="121.4" y="33.8" transform="rotate(-90 121.4 33.8)">44</text>
<text x="124" y="33.8" transform="rotate(-90 124 33.8)">43</text>
<text x="183.4" y="35.1">GPIO01</text>
<text x="195.6" y="35.1">H6hole_1_5</text>
<text x="195.6" y="30.1">H5hole_1_5</text>
<text x="249.5" y="32.3">CAM_HREF</text>
<text x="249.5" y="34.9">VCC_1V2</text>
<text x="262.4" y="35.1">10</text>
<text x="263.7" y="32.5">9</text>
<text x="33.1" y="37.7">L1</text>
<text x="33.1" y="40.2">DNP</text>
<text x="40.7" y="40.2">39nH</text>
<text x="43.2" y="37.7">L2</text>
<text x="249.5" y="37.4">VCC_2V8</text>
<text x="249.5" y="40">CAM_Y9</text>
<text x="262.4" y="37.6">11</text>
<text x="262.4" y="40.1">12</text>
<text x="17.8" y="47.8">VCC_3V3</text>
<text x="75.7" y="47.8">1</text>
<text x="139" y="47.8">42</text>
<text x="249.5" y="42.5">CAM_XCLK 13</text>
<text x="249.5" y="45">CAM_Y8</text>
<text x="262.4" y="45.2">14</text>
<text x="262.4" y="47.8">15</text>
<text x="38.1" y="50.4">L3</text>
<text x="43.2" y="50.4">2nH</text>
<text x="75.7" y="50.3">2</text>
<text x="75.7" y="52.8">3</text>
<text x="139" y="52.8">40</text>
<text x="139" y="50.3">41</text>
<text x="145.3" y="52.7">LED_G</text>
<text x="145.3" y="50.1">LED_B</text>
<text x="249.5" y="50.1">CAM_Y7</text>
<text x="249.5" y="52.7">CAM_PCLK 17</text>
<text x="262.4" y="50.3">16</text>
<text x="50.8" y="55.5">C4</text>
<text x="50.8" y="58">100NF</text>
<text x="61.5" y="55.2">CHIP_PU</text>
<text x="61.5" y="58">GPIO0</text>
<text x="75.7" y="55.4">4</text>
<text x="75.7" y="57.9">5</text>
<text x="139" y="57.9">38</text>
<text x="139" y="55.4">39</text>
<text x="145.3" y="55.2">LED_R</text>
<text x="147.9" y="58">KEY</text>
<text x="249.5" y="55.2">CAM_Y6</text>
<text x="249.5" y="57.7">CAM_Y2</text>
<text x="262.4" y="55.4">18</text>
<text x="262.4" y="57.9">19</text>
<text x="61.5" y="60.5">CHRG</text>
<text x="75.7" y="60.5">6</text>
<text x="75.7" y="63">7</text>
<text x="75.7" y="65.5">8</text>
<text x="139" y="65.5">35</text>
<text x="139" y="63">36</text>
<text x="139" y="60.5">37</text>
<text x="145.3" y="65.6">SPID</text>
<text x="188" y="60.5">VCCBAT</text>
<text x="213.4" y="60.5">VCCBAT</text>
<text x="249.5" y="60.3">CAM_Y5</text>
<text x="249.5" y="62.8">CAM_Y3</text>
<text x="249.5" y="65.4">CAM_Y4</text>
<text x="262.4" y="60.5">20</text>
<text x="262.4" y="63">21</text>
<text x="262.4" y="65.5">22</text>
<text x="74.5" y="70.6">10</text>
<text x="75.7" y="68.1">9</text>
<text x="139" y="70.6">33</text>
<text x="139" y="68.1">34</text>
<text x="145.3" y="70.7">SPICLK</text>
<text x="145.3" y="68.1">SPIQ</text>
<text x="193.1" y="70.7">R6</text>
<text x="262.4" y="68.1">23</text>
<text x="262.4" y="70.6">24</text>
<text x="74.5" y="73.2">11</text>
<text x="74.5" y="75.7">12</text>
<text x="139" y="75.7">31</text>
<text x="139" y="73.2">32</text>
<text x="145.3" y="75.7">SPIWP</text>
<text x="145.3" y="73.2">SPICS0</text>
<text x="193.1" y="73.2">1M</text>
<text x="218.5" y="73.2">R14</text>
<text x="218.5" y="75.8">10K</text>
<text x="262.2" y="75.7">P1</text>
<text x="61.5" y="78.1">CAM_Y4</text>
<text x="61.5" y="80.6">CAM_Y3</text>
<text x="74.5" y="78.2">13</text>
<text x="74.5" y="80.8">14</text>
<text x="139" y="80.8">29</text>
<text x="139" y="78.2">30</text>
<text x="145.3" y="80.6">VDD_SPI</text>
<text x="145.3" y="78.3">SPIHD</text>
<text x="193.6" y="80.6">BAT_ADC</text>
<text x="262.2" y="78.2">P2</text>
<text x="193.1" y="88.5">R7</text>
<text x="268.8" y="84.4">CON24-OV2640</text>
<text x="193.1" y="91">1M</text>
<text x="215.2" y="91" transform="rotate(-90 215.2 91)">CHIP_PU</text>
<text x="63.5" y="98.6">QFN56-ESP32-S3</text>
<text x="90.9" y="98.3" transform="rotate(-90 90.9 98.3)">15</text>
<text x="93.5" y="98.3" transform="rotate(-90 93.5 98.3)">16</text>
<text x="96" y="98.3" transform="rotate(-90 96 98.3)">17</text>
<text x="101.1" y="98.3" transform="rotate(-90 101.1 98.3)">19</text>
<text x="103.6" y="98.3" transform="rotate(-90 103.6 98.3)">20</text>
<text x="106.2" y="98.3" transform="rotate(-90 106.2 98.3)">21</text>
<text x="108.7" y="98.3" transform="rotate(-90 108.7 98.3)">22</text>
<text x="113.8" y="98.3" transform="rotate(-90 113.8 98.3)">24</text>
<text x="118.9" y="98.3" transform="rotate(-90 118.9 98.3)">26</text>
<text x="90.8" y="111.3" transform="rotate(-90 90.8 111.3)">CAM_Y5</text>
<text x="93.3" y="111.3" transform="rotate(-90 93.3 111.3)">CAM_Y2</text>
<text x="95.8" y="111.3" transform="rotate(-90 95.8 111.3)">CAM_Y6</text>
<text x="98.4" y="111.3" transform="rotate(-90 98.4 111.3)">CAM_PCLK 18</text>
<text x="100.9" y="111.3" transform="rotate(-90 100.9 111.3)">BAT_ADC</text>
<text x="103.5" y="113.8" transform="rotate(-90 103.5 113.8)">VCC_3V3</text>
<text x="106" y="111.3" transform="rotate(-90 106 111.3)">CAM_Y7</text>
<text x="108.5" y="111.3" transform="rotate(-90 108.5 111.3)">CAM_Y8</text>
<text x="111.1" y="111.3" transform="rotate(-90 111.1 111.3)">CAM_XCLK 23</text>
<text x="113.6" y="111.3" transform="rotate(-90 113.6 111.3)">CAM_Y9</text>
<text x="116.2" y="111.3" transform="rotate(-90 116.2 111.3)">CAM_HREF25</text>
<text x="118.7" y="111.3" transform="rotate(-90 118.7 111.3)">CAM_VSYNC</text>
<text x="121.2" y="111.3" transform="rotate(-90 121.2 111.3)">CAM_SIOC 27</text>
<text x="123.8" y="111.3" transform="rotate(-90 123.8 111.3)">CAM_SIOD 28</text>
<text x="28" y="124">X1</text>
<text x="13.3" y="126.3">XTAL_N</text>
<text x="24.9" y="126.5">1</text>
<text x="24.9" y="131.6">2</text>
<text x="42.5" y="131.6">3</text>
<text x="42.5" y="126.5">4</text>
<text x="48.8" y="131.4">XTAL_P</text>
<text x="15.3" y="134.2">C1</text>
<text x="15.3" y="136.7">18PF</text>
<text x="28" y="136.7">40MHz</text>
<text x="55.9" y="136.7">C2</text>
<text x="71.2" y="134.2">VCCBAT</text>
<text x="101.1" y="136.7">1</text>
<text x="106" y="133.2">M1</text>
<text x="121.2" y="136.7">5</text>
<text x="129.6" y="134.2">VCC_3V3</text>
<text x="55.9" y="139.3">18PF</text>
<text x="73.7" y="141.8">C12</text>
<text x="101.1" y="139.2">2</text>
<text x="101.1" y="141.7">3</text>
<text x="121.2" y="141.7">4</text>
<text x="137" y="141.8">C13</text>
<text x="175.3" y="142.8">S1</text>
<text x="73.7" y="144.4">10UF</text>
<text x="104.2" y="146.9">SOT-23-5-ME6211C33</text>
<text x="137" y="144.1">10UF</text>
<text x="160.6" y="149.4">KEY</text>
<text x="167.2" y="146.8">1_2</text>
<text x="167.2" y="144.3">1_1</text>
<text x="184.7" y="146.8">2_2</text>
<text x="184.7" y="144.3">2_1</text>
<text x="170.2" y="152">EVQ-P7A01P</text>
<text x="221.5" y="154.5">CHRG</text>
<text x="233.2" y="154.4">1</text>
<text x="238.8" y="151">T1</text>
<text x="255.8" y="154.4">5</text>
<text x="266.7" y="152">R4</text>
<text x="266.7" y="154.5">2K</text>
<text x="106" y="156">U3</text>
<text x="118.7" y="159.5">2</text>
<text x="132.1" y="157.1">VCC_1V2</text>
<text x="221.5" y="159.6">VCCBAT</text>
<text x="233.2" y="157">2</text>
<text x="233.2" y="159.5">3</text>
<text x="255.8" y="159.5">4</text>
<text x="266.7" y="159.6">VCCUSB</text>
<text x="86.4" y="162.1">VCC_3V3</text>
<text x="101.1" y="164.6">3</text>
<text x="134.7" y="162.1">C15</text>
<text x="134.7" y="167.2">10UF</text>
<text x="235.8" y="165.2">SOT-23-5-TP4055</text>
<text x="264.2" y="167.2">C9</text>
<text x="118.7" y="169.7">1</text>
<text x="147.4" y="169.8">VCC_3V3</text>
<text x="165.7" y="172">LED_R</text>
<text x="177.3" y="172.2">1</text>
<text x="182.2" y="168.7">G1</text>
<text x="194.9" y="172.2">4</text>
<text x="201.2" y="172">LED_G</text>
<text x="245.7" y="171.3">U2</text>
<text x="264.2" y="169.8">1UF</text>
<text x="8.2" y="179.9">SPICS0</text>
<text x="22.4" y="179.8">1</text>
<text x="27.2" y="176.4">F1</text>
<text x="50.1" y="179.8">8</text>
<text x="56.4" y="179.7">VDD_SPI</text>
<text x="106.2" y="175.9">XC6206-1.2</text>
<text x="155" y="177.4">R11 3.3K</text>
<text x="177.3" y="177.3">2</text>
<text x="194.9" y="177.3">3</text>
<text x="201.2" y="177.1">LED_B</text>
<text x="229.2" y="174.8">VCCBAT</text>
<text x="240.8" y="174.8">1</text>
<text x="240.8" y="177.3">2</text>
<text x="8.2" y="182.4">SPIQ</text>
<text x="8.2" y="185">SPIWP</text>
<text x="22.4" y="182.4">2</text>
<text x="22.4" y="184.9">3</text>
<text x="50.1" y="184.9">6</text>
<text x="50.1" y="182.4">7</text>
<text x="56.4" y="185">SPICLK</text>
<text x="56.4" y="182.4">SPIHD</text>
<text x="106" y="181.4">U4</text>
<text x="118.7" y="184.9">2</text>
<text x="132.1" y="182.5">VCC_2V8</text>
<text x="182.4" y="183.5">RGB-LED</text>
<text x="245.9" y="183.5">CON2</text>
<text x="22.4" y="187.5">4</text>
<text x="50.1" y="187.5">5</text>
<text x="56.4" y="187.5">SPID</text>
<text x="73.4" y="187.5">C11</text>
<text x="73.4" y="189.8">100NF</text>
<text x="86.4" y="187.5">VCC_3V3</text>
<text x="101.1" y="190">3</text>
<text x="134.7" y="187.5">C17</text>
<text x="27.5" y="193.6">Flash</text>
<text x="118.7" y="195.1">1</text>
<text x="134.7" y="192.6">10UF</text>
<text x="205.5" y="194.1">Title</text>
<text x="215.7" y="196.7">bluetooth video sender</text>
<text x="106.2" y="201.3">XC6206-2.8</text>
<text x="205.5" y="201.8">Size</text>
<text x="215.7" y="201.8">Document Number</text>
<text x="289.4" y="201.8">Rev</text>
<text x="205.5" y="209.4">Date:</text>
<text x="208.1" y="204.3">A4</text>
<text x="215.7" y="204.3">SIDIANNENG</text>
<text x="218.7" y="209.4">Thursday, February 20, 2025</text>
<text x="256.3" y="209.4">Sheet</text>
<text x="269" y="209.4">1</text>
<text x="276.7" y="209.4">of</text>
<text x="284.3" y="209.4">1</text>
<text x="291.9" y="204.3">1.0</text>
</g>
<g font-size="2.3" fill="#00c">
<text x="194.4" y="11.3">1</text>
<text x="194.4" y="16.3">1</text>
<text x="268" y="13.8">1</text>
<text x="268" y="16.3">GND-1</text>
<text x="29.3" y="18.9">1</text>
<text x="38.1" y="18.9">2</text>
<text x="194.4" y="21.4">1</text>
<text x="268" y="18.9">SIOD</text>
<text x="268" y="21.4">VCC2V8-1</text>
<text x="268" y="24">SOIC</text>
<text x="194.4" y="26.5">1</text>
<text x="268" y="26.5">EN</text>
<text x="268" y="29">VYSNC</text>
<text x="194.4" y="31.6">1</text>
<text x="268" y="31.6">PWDN</text>
<text x="268" y="34.1">HREF</text>
<text x="87.5" y="42" transform="rotate(-90 87.5 42)">GND</text>
<text x="194.4" y="36.7">1</text>
<text x="268" y="36.7">VCC1V2</text>
<text x="268" y="39.2">VCC2V8-2</text>
<text x="268" y="41.7">Y9</text>
<text x="92.5" y="44.5" transform="rotate(-90 92.5 44.5)">VDDA2</text>
<text x="95.1" y="44.5" transform="rotate(-90 95.1 44.5)">VDDA1</text>
<text x="97.6" y="45.4" transform="rotate(-90 97.6 45.4)">XTAL_P</text>
<text x="100.2" y="45.5" transform="rotate(-90 100.2 45.5)">XTAL_N</text>
<text x="102.7" y="45.1" transform="rotate(-90 102.7 45.1)">GPIO46</text>
<text x="105.2" y="45.1" transform="rotate(-90 105.2 45.1)">GPIO45</text>
<text x="107.8" y="44.6" transform="rotate(-90 107.8 44.6)">U0RXD</text>
<text x="110.3" y="44.4" transform="rotate(-90 110.3 44.4)">U0TXD</text>
<text x="112.9" y="43.6" transform="rotate(-90 112.9 43.6)">MTMS</text>
<text x="115.4" y="42.5" transform="rotate(-90 115.4 42.5)">MTDI</text>
<text x="120.5" y="43.6" transform="rotate(-90 120.5 43.6)">MTDO</text>
<text x="123" y="43.4" transform="rotate(-90 123 43.4)">MTCK</text>
<text x="125.6" y="45.1" transform="rotate(-90 125.6 45.1)">GPIO38</text>
<text x="268" y="44.3">XCLK</text>
<text x="268" y="46.8">Y8</text>
<text x="80.1" y="49.4">LNA_IN</text>
<text x="80.1" y="51.9">VDD3P3_1</text>
<text x="117.9" y="51.9" transform="rotate(-90 117.9 51.9)">VDD3P3_CPU</text>
<text x="127.7" y="51.9">GPIO36</text>
<text x="127.7" y="49.4">GPIO37</text>
<text x="268" y="49.4">GND-2</text>
<text x="268" y="51.9">Y7</text>
<text x="80.1" y="54.4">VDD3P3_2</text>
<text x="80.1" y="57">CHIP_PU</text>
<text x="80.1" y="59.5">GPIO0</text>
<text x="127.7" y="59.5">GPIO33</text>
<text x="127.7" y="57">GPIO34</text>
<text x="127.7" y="54.4">GPIO35</text>
<text x="268" y="54.4">PCLK</text>
<text x="268" y="57">Y6</text>
<text x="268" y="59.5">Y2</text>
<text x="80.1" y="62.1">GPIO1</text>
<text x="80.1" y="64.6">GPIO2</text>
<text x="124.9" y="64.6">SPICLK_N</text>
<text x="125" y="62.1">SPICLK_P</text>
<text x="268" y="62.1">Y5</text>
<text x="268" y="64.6">Y3</text>
<text x="80.1" y="67.1">GPIO3</text>
<text x="80.1" y="69.7">GPIO4</text>
<text x="130.5" y="69.7">SPIQ</text>
<text x="130.6" y="67.1">SPID</text>
<text x="268" y="67.1">Y4</text>
<text x="268" y="69.7">23</text>
<text x="80.1" y="72.2">GPIO5</text>
<text x="80.1" y="74.8">GPIO6</text>
<text x="80.1" y="77.3">GPIO7</text>
<text x="127.8" y="74.8">SPICS0</text>
<text x="127.8" y="72.2">SPICLK</text>
<text x="128.4" y="77.3">SPIWP</text>
<text x="268" y="72.2">24</text>
<text x="268" y="77.3">GND-3</text>
<text x="80.1" y="79.8">GPIO8</text>
<text x="80.1" y="82.4">GPIO9</text>
<text x="126.2" y="82.4">VDD_SPI</text>
<text x="128.9" y="79.8">SPIHD</text>
<text x="268" y="79.8">GND-4</text>
<text x="92.5" y="92.8" transform="rotate(-90 92.5 92.8)">GPIO10</text>
<text x="95.1" y="92.8" transform="rotate(-90 95.1 92.8)">GPIO11</text>
<text x="97.6" y="92.8" transform="rotate(-90 97.6 92.8)">GPIO12</text>
<text x="100.2" y="92.8" transform="rotate(-90 100.2 92.8)">GPIO13</text>
<text x="102.7" y="92.8" transform="rotate(-90 102.7 92.8)">GPIO14</text>
<text x="105.2" y="92.8" transform="rotate(-90 105.2 92.8)">VDD3P3_RTC</text>
<text x="107.8" y="92.8" transform="rotate(-90 107.8 92.8)">XTAL_32K_P</text>
<text x="110.3" y="92.8" transform="rotate(-90 110.3 92.8)">XTAL_32K_N</text>
<text x="112.9" y="92.8" transform="rotate(-90 112.9 92.8)">GPIO17</text>
<text x="115.4" y="92.8" transform="rotate(-90 115.4 92.8)">GPIO18</text>
<text x="117.9" y="92.8" transform="rotate(-90 117.9 92.8)">GPIO19</text>
<text x="120.5" y="92.8" transform="rotate(-90 120.5 92.8)">GPIO20</text>
<text x="123" y="92.8" transform="rotate(-90 123 92.8)">GPIO21</text>
<text x="125.6" y="92.8" transform="rotate(-90 125.6 92.8)">SPICS1</text>
<text x="29.3" y="128.1">1</text>
<text x="38.1" y="128.1">4</text>
<text x="29.3" y="133.2">2</text>
<text x="38.1" y="133.2">3</text>
<text x="105.5" y="138.3">VIN</text>
<text x="105.5" y="140.8">VSS</text>
<text x="105.5" y="143.3">CE</text>
<text x="111.8" y="138.3">VOUT</text>
<text x="114.9" y="143.3">NC</text>
<text x="109.3" y="161.1">VOUT</text>
<text x="237.5" y="156">CHRG</text>
<text x="237.5" y="158.6">GND</text>
<text x="237.5" y="161.1">BAT</text>
<text x="246" y="156">PROG</text>
<text x="247.9" y="161.1">VCC</text>
<text x="105.5" y="166.2">VIN</text>
<text x="111" y="171.3">VSS</text>
<text x="181.7" y="173.8">1</text>
<text x="190.5" y="173.8">4</text>
<text x="181.7" y="178.9">2</text>
<text x="190.5" y="178.9">3</text>
<text x="245.2" y="176.4">1</text>
<text x="245.2" y="178.9">2</text>
<text x="26.7" y="181.4">/CS</text>
<text x="26.7" y="184">DO/IO1</text>
<text x="37.5" y="184">/RST/IO3</text>
<text x="42.2" y="181.4">VCC</text>
<text x="26.7" y="186.5">/WP/IO2</text>
<text x="26.7" y="189.1">GND</text>
<text x="40.4" y="189.1">DI/IO0</text>
<text x="42.6" y="186.5">CLK</text>
<text x="105.5" y="191.6">VIN</text>
<text x="109.3" y="186.5">VOUT</text>
<text x="111" y="196.7">VSS</text>
</g>
</svg>
